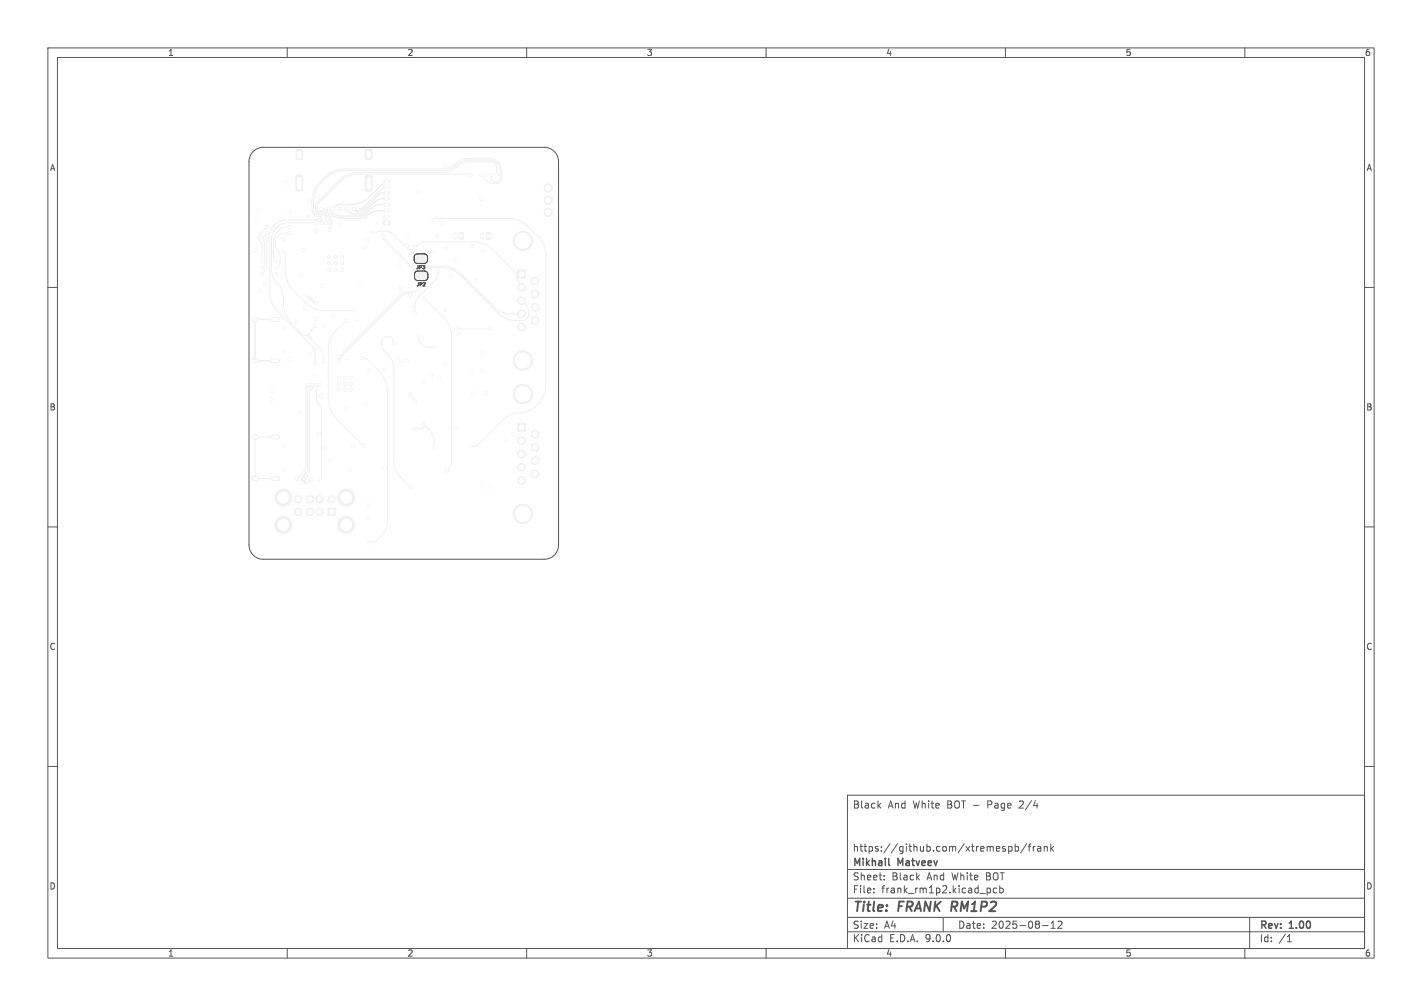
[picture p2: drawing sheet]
<svg xmlns="http://www.w3.org/2000/svg" width="297mm" height="210mm" viewBox="0 0 297 210" stroke-linecap="round" stroke-linejoin="round" font-family="sans-serif">
<g fill="#f0f0f0" stroke="#f0f0f0" stroke-width=".21">
<path d="M108.1 88.4h1.6v1.6h-1.6z"/>
<path d="M96 48.6h.6l.2 .1v1l-.1 .2-.8-.1z"/>
<path d="M76.5 36.7l.9-.1 .3 .2v2.7l-.3 .4h-.8l-.3-.3v-2.7z"/>
<path d="M76.4 31.4l.3-.2h.7l.2 .2 .1 1.6-.1 .3h-.9l-.3-.1z"/>
<path d="M61.9 31.4l.3-.2h.7l.2 .2 .1 1.6-.1 .3h-.9l-.3-.1z"/>
<path d="M62 36.7l.9-.1 .3 .2v2.7l-.3 .4h-.8l-.3-.3v-2.7z"/>
<path d="M101.6 48.6h.6l.2 .1 .1 1-.2 .2-.7-.1z"/>
<path d="M108.1 56.4h1.6v1.6h-1.6z"/>
<path d="M68.5 106.1h1.5v1.5h-1.5z"/>
<path d="M80.1 46.1h1.2l.1 .7-.2 .2-1-.1-.1-.2z"/>
<path d="M87 56.9l.8-.1v1.5h-.7l-.2-.3-.1-.7z"/>
<path d="M88.1 56.8l.7 .1 .3 .2v.8l-.3 .4h-.7z"/>
<path d="M86.9 53.4l.3-.1h.6v1.5l-.6-.1-.3-.1z"/>
<path d="M88.1 53.3h.6l.3 .3v.7l-.3 .4-.6 .1z"/>
<circle cx="71.5" cy="56.3" r=".3"/>
<circle cx="70.1" cy="56.3" r=".3"/>
<circle cx="68.7" cy="56.3" r=".3"/>
<circle cx="71.5" cy="54.9" r=".3"/>
<circle cx="70.1" cy="54.9" r=".3"/>
<circle cx="68.7" cy="54.9" r=".3"/>
<circle cx="71.5" cy="53.6" r=".3"/>
<circle cx="70.1" cy="53.6" r=".3"/>
<circle cx="68.7" cy="53.6" r=".3"/>
<circle cx="111.8" cy="98.9" r=".8"/>
<circle cx="109.2" cy="107.3" r="2"/>
<circle cx="111.8" cy="96.2" r=".8"/>
<circle cx="109.2" cy="82.3" r="2"/>
<circle cx="111.8" cy="93.4" r=".8"/>
<circle cx="111.8" cy="90.6" r=".8"/>
<circle cx="108.9" cy="100.3" r=".8"/>
<circle cx="108.9" cy="97.5" r=".8"/>
<circle cx="108.9" cy="94.8" r=".8"/>
<circle cx="108.9" cy="92" r=".8"/>
<circle cx="73.3" cy="78.9" r=".3"/>
<circle cx="73.3" cy="80.1" r=".3"/>
<circle cx="73.3" cy="81.4" r=".3"/>
<circle cx="72" cy="78.9" r=".3"/>
<circle cx="72" cy="80.1" r=".3"/>
<circle cx="72" cy="81.4" r=".3"/>
<circle cx="70.8" cy="78.9" r=".3"/>
<circle cx="70.8" cy="80.1" r=".3"/>
<circle cx="70.8" cy="81.4" r=".3"/>
<circle cx="114.5" cy="44.3" r=".85"/>
<circle cx="114.5" cy="41.8" r=".85"/>
<circle cx="114.5" cy="39.2" r=".85"/>
<circle cx="111.8" cy="66.9" r=".8"/>
<circle cx="109.2" cy="75.3" r="2"/>
<circle cx="111.8" cy="64.2" r=".8"/>
<circle cx="109.2" cy="50.3" r="2"/>
<circle cx="111.8" cy="61.4" r=".8"/>
<circle cx="111.8" cy="58.6" r=".8"/>
<circle cx="108.9" cy="68.3" r=".8"/>
<circle cx="108.9" cy="65.5" r=".8"/>
<circle cx="108.9" cy="62.8" r=".8"/>
<circle cx="108.9" cy="60" r=".8"/>
<circle cx="59.2" cy="103.9" r="1.75"/>
<circle cx="72.3" cy="103.9" r="1.75"/>
<circle cx="59.2" cy="109.6" r="1.75"/>
<circle cx="72.3" cy="109.6" r="1.75"/>
<circle cx="62.3" cy="104.2" r=".75"/>
<circle cx="64.8" cy="104.2" r=".75"/>
<circle cx="66.8" cy="104.2" r=".75"/>
<circle cx="69.3" cy="104.2" r=".75"/>
<circle cx="62.3" cy="106.9" r=".75"/>
<circle cx="64.8" cy="106.9" r=".75"/>
<circle cx="66.8" cy="106.9" r=".75"/>
<circle cx="107" cy="90.6" r=".3"/>
<circle cx="93" cy="64.7" r=".3"/>
<circle cx="100.9" cy="52.5" r=".3"/>
<circle cx="98.6" cy="51.3" r=".3"/>
<circle cx="93.2" cy="51.8" r=".3"/>
<circle cx="83.7" cy="60.1" r=".3"/>
<circle cx="64.3" cy="45.1" r=".3"/>
<circle cx="61.9" cy="67.3" r=".3"/>
<circle cx="96" cy="69.8" r=".3"/>
<circle cx="57.8" cy="57.2" r=".3"/>
<circle cx="59.2" cy="49.9" r=".3"/>
<circle cx="76.2" cy="51.6" r=".3"/>
<circle cx="95.2" cy="89.4" r=".3"/>
<circle cx="105.7" cy="91.9" r=".3"/>
<circle cx="66" cy="48.2" r=".3"/>
<circle cx="68.8" cy="48" r=".3"/>
<circle cx="66.2" cy="63.2" r=".3"/>
<circle cx="64.1" cy="61.7" r=".3"/>
<circle cx="80.1" cy="77.2" r=".3"/>
<circle cx="77.1" cy="77.4" r=".3"/>
<circle cx="69.5" cy="66" r=".3"/>
<circle cx="67.7" cy="68" r=".3"/>
<circle cx="90.3" cy="52.6" r=".3"/>
<circle cx="94.9" cy="54.5" r=".3"/>
<circle cx="92.4" cy="46.5" r=".3"/>
<circle cx="91.3" cy="49.2" r=".3"/>
<circle cx="95.4" cy="68.7" r=".3"/>
<circle cx="102.4" cy="68.7" r=".3"/>
<circle cx="91.4" cy="56.8" r=".3"/>
<circle cx="86.6" cy="65.3" r=".3"/>
<circle cx="82.2" cy="71.6" r=".3"/>
<circle cx="85.9" cy="101.8" r=".3"/>
<circle cx="90.1" cy="46.1" r=".3"/>
<circle cx="98.3" cy="93.2" r=".3"/>
<circle cx="88.7" cy="62.3" r=".3"/>
<circle cx="93.3" cy="98.3" r=".3"/>
<circle cx="62.6" cy="86.2" r=".3"/>
<circle cx="76" cy="93.2" r=".3"/>
<circle cx="56.8" cy="83.2" r=".35"/>
<circle cx="59.4" cy="98" r=".35"/>
<circle cx="59.4" cy="93.1" r=".35"/>
<circle cx="62" cy="100" r=".3"/>
<circle cx="63.5" cy="100" r=".3"/>
<circle cx="65" cy="100" r=".3"/>
<circle cx="66.8" cy="100" r=".3"/>
<circle cx="76.9" cy="113.3" r=".3"/>
<circle cx="86.8" cy="51.6" r=".3"/>
<circle cx="88.4" cy="53.1" r=".3"/>
<circle cx="85.7" cy="61.6" r=".3"/>
<circle cx="70.7" cy="74.5" r=".3"/>
<circle cx="70.8" cy="75.5" r=".3"/>
<circle cx="93" cy="34.6" r=".35"/>
<circle cx="59.8" cy="38.1" r=".35"/>
<circle cx="60.5" cy="44.1" r=".35"/>
<circle cx="100.4" cy="41.5" r=".35"/>
<circle cx="101.5" cy="36.4" r=".35"/>
<circle cx="85" cy="49" r=".35"/>
<circle cx="74.6" cy="66.6" r=".35"/>
<circle cx="64.7" cy="74" r=".35"/>
<circle cx="65.8" cy="78.6" r=".35"/>
<circle cx="83.4" cy="55.5" r=".35"/>
<circle cx="73.8" cy="93.2" r=".35"/>
<circle cx="80.3" cy="97.6" r=".35"/>
<circle cx="73" cy="98.1" r=".35"/>
<circle cx="76.7" cy="50.1" r=".35"/>
<circle cx="67.2" cy="82.7" r=".35"/>
<circle cx="101.5" cy="82.1" r=".35"/>
<circle cx="65.9" cy="66.5" r=".35"/>
<circle cx="63.7" cy="64.3" r=".35"/>
<circle cx="100.8" cy="100.8" r=".35"/>
<circle cx="102" cy="101.7" r=".35"/>
<circle cx="67.8" cy="93.6" r=".35"/>
<circle cx="66.5" cy="90.6" r=".35"/>
<circle cx="72.5" cy="74.7" r=".35"/>
<circle cx="75.3" cy="59.5" r=".35"/>
<circle cx="71.1" cy="46.9" r=".3"/>
<circle cx="54" cy="44" r=".35"/>
<circle cx="53.4" cy="46.1" r=".35"/>
<circle cx="53.2" cy="52.3" r=".35"/>
<circle cx="72.3" cy="85.3" r=".35"/>
<circle cx="76.4" cy="84.3" r=".35"/>
<circle cx="62.8" cy="57.4" r=".35"/>
<circle cx="63.4" cy="52.3" r=".35"/>
<circle cx="67.2" cy="59.7" r=".35"/>
<circle cx="100.8" cy="73.6" r=".35"/>
<circle cx="100.8" cy="77.4" r=".35"/>
<circle cx="87.5" cy="40.2" r=".35"/>
<circle cx="56.8" cy="81.7" r=".35"/>
<circle cx="68.9" cy="96.3" r=".35"/>
<circle cx="98.7" cy="82.2" r=".35"/>
<circle cx="93" cy="75.8" r=".35"/>
<circle cx="76.9" cy="108" r=".35"/>
<circle cx="76.9" cy="105.5" r=".35"/>
<circle cx="60.3" cy="75" r=".35"/>
<circle cx="88.5" cy="79.8" r=".35"/>
<circle cx="83.9" cy="76" r=".35"/>
<circle cx="84.9" cy="75.4" r=".35"/>
<circle cx="83.1" cy="74.6" r=".35"/>
<circle cx="90.1" cy="78.4" r=".35"/>
<circle cx="98.4" cy="77.4" r=".35"/>
<circle cx="94.3" cy="57.4" r=".35"/>
<circle cx="99.3" cy="58.7" r=".35"/>
<circle cx="71" cy="43.7" r=".3"/>
<circle cx="55.3" cy="59.3" r=".3"/>
<circle cx="59.4" cy="68.5" r=".35"/>
<circle cx="54.2" cy="60.7" r=".35"/>
<circle cx="59.3" cy="73.5" r=".35"/>
<circle cx="64.5" cy="42" r=".35"/>
<circle cx="66.3" cy="40.9" r=".35"/>
<circle cx="67.6" cy="75.4" r=".3"/>
<circle cx="65.8" cy="68.1" r=".3"/>
<circle cx="65.9" cy="46.5" r=".3"/>
<circle cx="66.6" cy="46" r=".3"/>
<circle cx="65.9" cy="75.9" r=".3"/>
<circle cx="65.8" cy="72.8" r=".3"/>
<circle cx="85" cy="51.4" r=".3"/>
<circle cx="77.8" cy="48.5" r=".3"/>
<circle cx="80" cy="49.3" r=".3"/>
<circle cx="83.4" cy="53.1" r=".3"/>
<circle cx="102.7" cy="36.5" r=".3"/>
<circle cx="68.1" cy="46.5" r=".3"/>
<circle cx="69" cy="47.1" r=".3"/>
<circle cx="98.3" cy="36.5" r=".3"/>
<circle cx="100.4" cy="36.5" r=".3"/>
<circle cx="67.2" cy="46.6" r=".3"/>
<circle cx="68.8" cy="46.4" r=".3"/>
<circle cx="103.8" cy="36.5" r=".3"/>
<circle cx="90.9" cy="72.5" r=".3"/>
<circle cx="87.5" cy="70.2" r=".3"/>
<circle cx="68.7" cy="43.6" r=".3"/>
<circle cx="69.5" cy="43.6" r=".3"/>
<circle cx="73.9" cy="43.6" r=".3"/>
<circle cx="74.7" cy="43.6" r=".3"/>
<circle cx="67.1" cy="43.6" r=".3"/>
<circle cx="72.3" cy="43.6" r=".3"/>
<circle cx="90.7" cy="93.4" r=".3"/>
<circle cx="86.5" cy="89.5" r=".3"/>
<circle cx="88.5" cy="88.6" r=".3"/>
<circle cx="72.2" cy="67" r=".3"/>
<circle cx="64.5" cy="80.4" r=".3"/>
<circle cx="66" cy="80.3" r=".3"/>
<circle cx="65.2" cy="80.3" r=".3"/>
<circle cx="66.7" cy="80.3" r=".3"/>
<circle cx="85.6" cy="82.3" r=".3"/>
<circle cx="86.7" cy="83.9" r=".3"/>
<circle cx="75.5" cy="74.8" r=".3"/>
<circle cx="55.7" cy="48.6" r=".3"/>
<circle cx="54.7" cy="55.9" r=".3"/>
<circle cx="55.7" cy="47.4" r=".3"/>
<circle cx="54.7" cy="54.6" r=".3"/>
<circle cx="54.7" cy="57.2" r=".3"/>
<circle cx="55.7" cy="49.9" r=".3"/>
<circle cx="60.5" cy="48.6" r=".3"/>
<circle cx="57.8" cy="55.9" r=".3"/>
<circle cx="60.5" cy="47.4" r=".3"/>
<circle cx="57.8" cy="54.6" r=".3"/>
<circle cx="91.8" cy="78.9" r=".35"/>
<circle cx="74" cy="64.9" r=".3"/>
<circle cx="59.2" cy="52.5" r=".3"/>
</g>
<path d="M53 66.7h.6M53 75.3h.6M56.9 66.7h1.1M56.9 75.3h1.1M53 91.3h.6M53 99.9h.6M56.9 91.3h1.1M56.9 99.9h1.1" fill="none" stroke="#f0f0f0" stroke-width="1"/>
<path d="M80.5 37.8h.5M80.5 39h.5M80.5 40.3h.5M80.5 41.5h.5M80.5 42.8h.5M80.5 44h.5M80.5 45.3h.5M95.1 49v.5M100.8 49v.5" fill="none" stroke="#f0f0f0" stroke-width=".9"/>
<g fill="none" stroke="#f0f0f0" stroke-width=".21">
<path d="M98.3 36.5l-.3-.2h-23a5.7 5.7 0 0 0-4 1.7l-4.3 4.3-.4 .7v1.1l1.6 .2 1.2 1.2 .2 1-.3 .6M100.4 36.5l1.3 1.2a2.23 2.23 0 0 0 2.8 .3l.3-.6v-1.7a2.67 2.67 0 0 0-2.4-2.7h-4.7a4.4 4.4 0 0 0-3.2 1.6l-1.2 .6-1 .1h-20.5a6.3 6.3 0 0 0-5 2.6 5.7 5.7 0 0 0-1.6 4.1v1.8a1.39 1.39 0 0 0 1.3 1.4h.4l.3 .2v1.2M102.7 36.5v1.2l.3 .3h.6a.85 .85 0 0 0 .9-.9v-1.4a2.34 2.34 0 0 0-2.1-2.3h-4.5a4.4 4.4 0 0 0-3.2 1.5l-1.2 .6-1 .1h-20.5a7.2 7.2 0 0 0-6.5 5.9l.1 2.8 .6 .5 1 .1a.85 .85 0 0 1 .9 .8v.8M103.8 36.5v-1.4a1.37 1.37 0 0 0-1.4-1.3h-4.4a4.4 4.4 0 0 0-3.2 1.5l-1.2 .6-1 .1h-17.7a5.7 5.7 0 0 0-4.1 1.7l-4.5 4.5-.3 .6-.1 1.1 .1 .4 .4 .2h1l.6 .3 .7 .8 .1 .8M55.3 54.4h.1M55.7 47.4l-1.1 1.1a1.7 1.7 0 0 0 .1 2.4v3.7M55.7 47.4h.1M55.7 50.1v5.6l-.3 .7-.7 .8M55.7 48.6l-.8 1.2 .4 .9v4.2l-.1 .5-.5 .5M59.2 52.5l.4 .6v3.5a5.7 5.7 0 0 0 1.7 4.1l2.5 2.5a5.7 5.7 0 0 0 4 1.7h6.2M60.5 47.4h.1M60.5 47.4h-1.1a3.4 3.4 0 0 0-2.3 3.1v3.5l.3 .4 .4 .2"/>
<path d="M60.5 48.6l-1 .1a2.12 2.12 0 0 0-2 2.7l.2 .6 .7 .9 .1 .6v1.4l-.7 1M65.7 45.9h.1M65.9 46.5h-5.7a3.5 3.5 0 0 0-3.5 3.5v6.3a4.8 4.8 0 0 0 1.7 3.5 5.6 5.6 0 0 1 .8 4.1 5.7 5.7 0 0 0 1.7 3.5l2.3 2.4 .6 .2M66.6 46l-6.8-.1a3.4 3.4 0 0 0-3.4 3.4v11.8a5.7 5.7 0 0 0 1.6 4l6.8 6.8a3.5 3.5 0 0 1 1 2.4v1.4l.1 .2M66.8 41.7h.1M77.8 48.5h.8l.5-.2h1.2a3 3 0 0 1 2.1 .8l4.9 4.9M80 49.3l.2 .6 7.1 7.2M86.8 51.6l.8-.7 .9-.4h10.4a5.7 5.7 0 0 1 4.1 1.7l4.5 4.5 .3 .6 .2 1 .8 .9 .1 .5M87.3 54.3l.8 .9 .7 .3h3.5a5.7 5.7 0 0 1 4.1 1.7l6.8 6.9a5.1 5.1 0 0 0 3.6 1.4h2.1M87.6 56.2l-.3 .5v.9M88.3 55.9h3.9a5.7 5.7 0 0 1 4 1.7l7.9 7.8a5 5 0 0 0 3.5 1.5h1.6a1.27 1.27 0 0 0 1.2-1.3 2.39 2.39 0 0 0-.6-2l-.9-.8M88.4 53.1h.1"/>
<path d="M88.4 53.1v.8M88.6 57.6l-.1 1.4-.5 1M90.1 46v.1M90.1 46l.3-.3 .4-.1h15.4a5.7 5.7 0 0 1 4.1 1.7l2 2.1a5.7 5.7 0 0 1 1.7 4v27a6 6 0 0 1-6.3 5.8l-1.2 .4-1.1 .7-5.6 5.6-.6 .3h-.9M91.4 56.8v.8l-.2 .6-3.7 3.6a3.1 3.1 0 0 0-.9 2.2v1.3M63.8 70l.7 .3M64.5 70.3l2.8 2.9 .2 .8 .1 1.4M64.5 69.8l-.2 .2 .2 .3M64.5 69.8l-.7 .2M65.8 68.1l-1.3 1.7M72.2 67l-1.9 2a5.7 5.7 0 0 0-1.7 4v10.4a5.7 5.7 0 0 0 1.7 4l5.7 5.8M75.5 74.8l1.1 .2 2.7 2.6a5.7 5.7 0 0 1 1.6 4.1v27a4.4 4.4 0 0 1-1.2 3.1l-1.2 1.1-1.6 .4"/>
<path d="M82.2 71.6l-.1-.5a.86 .86 0 0 0-.9-.8h-.5a1.1 1.1 0 0 0-1.1 1.1l.1 .9 .4 .7a5.2 5.2 0 0 1 2.1 4.1v18.8a5.7 5.7 0 0 0 1.7 4l2 1.9M85.7 61.6h-.1a1.01 1.01 0 0 0-1.5 0l-12.8 12.8-.5 1.1M87.5 70.2v.5a2.09 2.09 0 0 0 2.1 1.8h1.3M87.8 60.1a2.7 2.7 0 0 1-1.9 .8h-1.3l-.6 .3-13.3 13.3M88.7 62.3h.1M88.7 62.3l3.9 4a5.7 5.7 0 0 1 1.7 4v26.3l-.2 .8-.8 .9M95.4 68.7h.1M95.4 68.7h7M57.4 91.3h-4.1v8.6h4.1M64.5 80.4l-.5 .4-.1 .5v15.4a3.2 3.2 0 0 1-.9 2.3l-1 1M65.2 80.4l-.7 .8-.2 .7-.1 15.8-.2 .9-.9 1-.1 .4 .2 .4 .5 .1-.2 .3 .1 .1 .6-.1 .8-.8M65.2 80.3v.1"/>
<path d="M66 80.3v.1M66 80.4l-1.1 1.1-.3 1v15.8l-.2 .7-.9 1M66.7 80.3l-.6 .9v2l.2 .8 .7 1 .1 .7v13.6l-.3 .7M85.6 82.3l1 1.1 .1 .5M86.5 89.5l1.6-.1 .3-.3 .1-.5 1.2 1.2a3.3 3.3 0 0 1 1 2.3v1.3"/>
</g>
<path d="M79.8 38.5h.1M80.5 39l-.6 .2-4.1 4.2-.5 .2h-.6M80.5 37.8l-3.2 3.2a5.7 5.7 0 0 1-4.1 1.7l-2.6 .1-.4 .2-.7 .6M67.1 43.6l.8 .1 .9 .9a3.3 3.3 0 0 0 2.4 1l4.4-.1 .9-.3a3.7 3.7 0 0 1 2.7-1.2h1.6M68.7 43.6h.1M73.9 43.6h.1M78.8 41h.1M80.8 42.8l-1.3-.1a2.94 2.94 0 0 0-2 .9l-1.3 1.2-1.1 .3-4.6-.1-.7-.3-1.1-1.1M80.8 41.5h-1.3l-.8 .3-2.5 2.5-.7 .3h-1.9l-.5-.3-.8-.7M80.8 40.3h-.9l-.6 .2-3.2 3.2a1.54 1.54 0 0 1-1.8 .4l-.4-.5M57.4 66.7h-4.1v8.6h4.1" fill="none" stroke="#f0f0f0" stroke-width=".3"/>
<path d="M64.1 61.7l1.4 1.4 .7 .1" fill="none" stroke="#f0f0f0" stroke-width=".4"/>
<g fill="#fff" stroke="#fff" stroke-width=".21">
<circle cx="107" cy="90.6" r=".17"/>
<circle cx="93" cy="64.7" r=".17"/>
<circle cx="100.9" cy="52.5" r=".18"/>
<circle cx="98.6" cy="51.3" r=".18"/>
<circle cx="93.2" cy="51.8" r=".17"/>
<circle cx="83.7" cy="60.1" r=".18"/>
<circle cx="64.3" cy="45.1" r=".17"/>
<circle cx="61.9" cy="67.3" r=".17"/>
<circle cx="96" cy="69.8" r=".17"/>
<circle cx="57.8" cy="57.2" r=".17"/>
<circle cx="59.2" cy="49.9" r=".17"/>
<circle cx="76.2" cy="51.6" r=".17"/>
<circle cx="95.2" cy="89.4" r=".18"/>
<circle cx="105.7" cy="91.9" r=".17"/>
<circle cx="66" cy="48.2" r=".17"/>
<circle cx="68.8" cy="48" r=".17"/>
<circle cx="66.2" cy="63.2" r=".17"/>
<circle cx="64.1" cy="61.7" r=".17"/>
<circle cx="80.1" cy="77.2" r=".17"/>
<circle cx="77.1" cy="77.4" r=".18"/>
<circle cx="69.5" cy="66" r=".18"/>
<circle cx="67.7" cy="68" r=".17"/>
<circle cx="90.3" cy="52.6" r=".17"/>
<circle cx="94.9" cy="54.5" r=".17"/>
<circle cx="92.4" cy="46.5" r=".17"/>
<circle cx="91.3" cy="49.2" r=".17"/>
<circle cx="95.4" cy="68.7" r=".18"/>
<circle cx="102.4" cy="68.7" r=".17"/>
<circle cx="91.4" cy="56.8" r=".17"/>
<circle cx="86.6" cy="65.3" r=".17"/>
<circle cx="82.2" cy="71.6" r=".17"/>
<circle cx="85.9" cy="101.8" r=".17"/>
<circle cx="90.1" cy="46.1" r=".18"/>
<circle cx="98.3" cy="93.2" r=".17"/>
<circle cx="88.7" cy="62.3" r=".17"/>
<circle cx="93.3" cy="98.3" r=".17"/>
<circle cx="62.6" cy="86.2" r=".18"/>
<circle cx="76" cy="93.2" r=".17"/>
<circle cx="56.8" cy="83.2" r=".25"/>
<circle cx="59.4" cy="98" r=".25"/>
<circle cx="59.4" cy="93.1" r=".25"/>
<circle cx="62" cy="100" r=".17"/>
<circle cx="63.5" cy="100" r=".18"/>
<circle cx="65" cy="100" r=".17"/>
<circle cx="66.8" cy="100" r=".17"/>
<circle cx="76.9" cy="113.3" r=".17"/>
<circle cx="86.8" cy="51.6" r=".17"/>
<circle cx="88.4" cy="53.1" r=".17"/>
<circle cx="85.7" cy="61.6" r=".17"/>
<circle cx="70.7" cy="74.5" r=".18"/>
<circle cx="70.8" cy="75.5" r=".18"/>
<circle cx="93" cy="34.6" r=".25"/>
<circle cx="59.8" cy="38.1" r=".25"/>
<circle cx="60.5" cy="44.1" r=".25"/>
<circle cx="100.4" cy="41.5" r=".25"/>
<circle cx="101.5" cy="36.4" r=".25"/>
<circle cx="85" cy="49" r=".25"/>
<circle cx="74.6" cy="66.6" r=".25"/>
<circle cx="64.7" cy="74" r=".25"/>
<circle cx="65.8" cy="78.6" r=".25"/>
<circle cx="83.4" cy="55.5" r=".25"/>
<circle cx="73.8" cy="93.2" r=".25"/>
<circle cx="80.3" cy="97.6" r=".25"/>
<circle cx="73" cy="98.1" r=".25"/>
<circle cx="76.7" cy="50.1" r=".25"/>
<circle cx="67.2" cy="82.7" r=".25"/>
<circle cx="101.5" cy="82.1" r=".25"/>
<circle cx="65.9" cy="66.5" r=".25"/>
<circle cx="63.7" cy="64.3" r=".25"/>
<circle cx="100.8" cy="100.8" r=".25"/>
<circle cx="102" cy="101.7" r=".25"/>
<circle cx="67.8" cy="93.6" r=".25"/>
<circle cx="66.5" cy="90.6" r=".25"/>
<circle cx="72.5" cy="74.7" r=".25"/>
<circle cx="75.3" cy="59.5" r=".25"/>
<circle cx="71.1" cy="46.9" r=".18"/>
<circle cx="54" cy="44" r=".25"/>
<circle cx="53.4" cy="46.1" r=".25"/>
<circle cx="53.2" cy="52.3" r=".25"/>
<circle cx="72.3" cy="85.3" r=".25"/>
<circle cx="76.4" cy="84.3" r=".25"/>
<circle cx="62.8" cy="57.4" r=".25"/>
<circle cx="63.4" cy="52.3" r=".25"/>
<circle cx="67.2" cy="59.7" r=".25"/>
<circle cx="100.8" cy="73.6" r=".25"/>
<circle cx="100.8" cy="77.4" r=".25"/>
<circle cx="87.5" cy="40.2" r=".25"/>
<circle cx="56.8" cy="81.7" r=".25"/>
<circle cx="68.9" cy="96.3" r=".25"/>
<circle cx="98.7" cy="82.2" r=".25"/>
<circle cx="93" cy="75.8" r=".25"/>
<circle cx="76.9" cy="108" r=".25"/>
<circle cx="76.9" cy="105.5" r=".25"/>
<circle cx="60.3" cy="75" r=".25"/>
<circle cx="88.5" cy="79.8" r=".25"/>
<circle cx="83.9" cy="76" r=".25"/>
<circle cx="84.9" cy="75.4" r=".25"/>
<circle cx="83" cy="74.6" r=".25"/>
<circle cx="90.1" cy="78.4" r=".25"/>
<circle cx="98.4" cy="77.4" r=".25"/>
<circle cx="94.3" cy="57.4" r=".25"/>
<circle cx="99.3" cy="58.7" r=".25"/>
<circle cx="71" cy="43.7" r=".17"/>
<circle cx="55.3" cy="59.3" r=".17"/>
<circle cx="59.4" cy="68.5" r=".25"/>
<circle cx="54.2" cy="60.7" r=".25"/>
<circle cx="59.3" cy="73.5" r=".25"/>
<circle cx="64.5" cy="42" r=".25"/>
<circle cx="66.3" cy="40.9" r=".25"/>
<circle cx="67.6" cy="75.4" r=".17"/>
<circle cx="65.8" cy="68.1" r=".17"/>
<circle cx="65.9" cy="46.5" r=".18"/>
<circle cx="66.6" cy="46" r=".17"/>
<circle cx="65.9" cy="75.9" r=".17"/>
<circle cx="65.8" cy="72.8" r=".18"/>
<circle cx="85" cy="51.4" r=".17"/>
<circle cx="77.8" cy="48.5" r=".17"/>
<circle cx="80" cy="49.3" r=".17"/>
<circle cx="83.4" cy="53.1" r=".17"/>
<circle cx="102.7" cy="36.5" r=".17"/>
<circle cx="68.1" cy="46.5" r=".17"/>
<circle cx="69" cy="47.1" r=".17"/>
<circle cx="98.3" cy="36.5" r=".18"/>
<circle cx="100.4" cy="36.5" r=".17"/>
<circle cx="67.2" cy="46.6" r=".17"/>
<circle cx="68.8" cy="46.4" r=".17"/>
<circle cx="103.8" cy="36.5" r=".17"/>
<circle cx="90.9" cy="72.5" r=".17"/>
<circle cx="87.5" cy="70.2" r=".17"/>
<circle cx="68.7" cy="43.6" r=".17"/>
<circle cx="69.5" cy="43.6" r=".17"/>
<circle cx="73.9" cy="43.6" r=".17"/>
<circle cx="74.7" cy="43.6" r=".17"/>
<circle cx="67.1" cy="43.6" r=".17"/>
<circle cx="72.3" cy="43.6" r=".17"/>
<circle cx="90.7" cy="93.4" r=".17"/>
<circle cx="86.5" cy="89.5" r=".17"/>
<circle cx="88.5" cy="88.6" r=".17"/>
<circle cx="72.2" cy="67" r=".17"/>
<circle cx="64.5" cy="80.4" r=".18"/>
<circle cx="66" cy="80.3" r=".17"/>
<circle cx="65.2" cy="80.3" r=".17"/>
<circle cx="66.7" cy="80.3" r=".17"/>
<circle cx="85.6" cy="82.3" r=".17"/>
<circle cx="86.7" cy="83.9" r=".17"/>
<circle cx="75.5" cy="74.8" r=".18"/>
<circle cx="55.7" cy="48.6" r=".17"/>
<circle cx="54.7" cy="55.9" r=".17"/>
<circle cx="55.7" cy="47.4" r=".17"/>
<circle cx="54.7" cy="54.6" r=".17"/>
<circle cx="54.7" cy="57.2" r=".17"/>
<circle cx="55.7" cy="49.9" r=".17"/>
<circle cx="60.5" cy="48.6" r=".17"/>
<circle cx="57.8" cy="55.9" r=".17"/>
<circle cx="60.5" cy="47.4" r=".17"/>
<circle cx="57.8" cy="54.6" r=".17"/>
<circle cx="91.8" cy="78.9" r=".25"/>
<circle cx="74" cy="64.9" r=".17"/>
<circle cx="59.2" cy="52.5" r=".17"/>
<circle cx="71.5" cy="56.3" r=".12"/>
<circle cx="70.1" cy="56.3" r=".12"/>
<circle cx="68.7" cy="56.3" r=".13"/>
<circle cx="71.5" cy="54.9" r=".12"/>
<circle cx="70.1" cy="54.9" r=".12"/>
<circle cx="68.7" cy="54.9" r=".13"/>
<circle cx="71.5" cy="53.6" r=".12"/>
<circle cx="70.1" cy="53.6" r=".12"/>
<circle cx="68.7" cy="53.6" r=".13"/>
<circle cx="84.3" cy="32.3" r=".35"/>
<circle cx="86" cy="32.3" r=".35"/>
<circle cx="96.6" cy="32.1" r=".5"/>
<circle cx="104.6" cy="32.1" r=".5"/>
<circle cx="53.5" cy="40.9" r=".35"/>
<circle cx="53.5" cy="39.2" r=".35"/>
<circle cx="111.8" cy="98.9" r=".5"/>
<circle cx="109.2" cy="107.3" r="1.6"/>
<circle cx="111.8" cy="96.2" r=".5"/>
<circle cx="109.2" cy="82.3" r="1.6"/>
<circle cx="111.8" cy="93.4" r=".5"/>
<circle cx="111.8" cy="90.6" r=".5"/>
<circle cx="108.9" cy="100.3" r=".5"/>
<circle cx="108.9" cy="97.5" r=".5"/>
<circle cx="108.9" cy="94.8" r=".5"/>
<circle cx="108.9" cy="92" r=".5"/>
<circle cx="108.9" cy="89.2" r=".5"/>
<circle cx="56.9" cy="92.7" r=".32"/>
<circle cx="56.9" cy="98.5" r=".32"/>
<circle cx="95.1" cy="49.3" r=".3"/>
<circle cx="96.4" cy="49.3" r=".3"/>
<circle cx="53.9" cy="85.5" r=".43"/>
<circle cx="53.9" cy="82.5" r=".43"/>
<circle cx="99.3" cy="107.9" r=".8"/>
<circle cx="99.3" cy="114.9" r=".8"/>
<circle cx="100.8" cy="49.3" r=".3"/>
<circle cx="102" cy="49.3" r=".3"/>
<circle cx="113.7" cy="33.7" r="1.35"/>
<circle cx="55" cy="113.7" r="1.35"/>
<circle cx="73.3" cy="78.9" r=".18"/>
<circle cx="73.3" cy="80.1" r=".18"/>
<circle cx="73.3" cy="81.4" r=".18"/>
<circle cx="72" cy="78.9" r=".17"/>
<circle cx="72" cy="80.1" r=".18"/>
<circle cx="72" cy="81.4" r=".17"/>
<circle cx="70.8" cy="78.9" r=".17"/>
<circle cx="70.8" cy="80.1" r=".18"/>
<circle cx="70.8" cy="81.4" r=".17"/>
<circle cx="56.9" cy="68.1" r=".32"/>
<circle cx="56.9" cy="73.9" r=".32"/>
<circle cx="114.5" cy="44.3" r=".5"/>
<circle cx="114.5" cy="41.8" r=".5"/>
<circle cx="114.5" cy="39.2" r=".5"/>
<circle cx="55" cy="33.7" r="1.35"/>
<circle cx="111.8" cy="66.9" r=".5"/>
<circle cx="109.2" cy="75.3" r="1.6"/>
<circle cx="111.8" cy="64.2" r=".5"/>
<circle cx="109.2" cy="50.3" r="1.6"/>
<circle cx="111.8" cy="61.4" r=".5"/>
<circle cx="111.8" cy="58.6" r=".5"/>
<circle cx="108.9" cy="68.3" r=".5"/>
<circle cx="108.9" cy="65.5" r=".5"/>
<circle cx="108.9" cy="62.8" r=".5"/>
<circle cx="108.9" cy="60" r=".5"/>
<circle cx="108.9" cy="57.2" r=".5"/>
<circle cx="59.2" cy="103.9" r="1.15"/>
<circle cx="72.3" cy="103.9" r="1.15"/>
<circle cx="59.2" cy="109.6" r="1.15"/>
<circle cx="72.3" cy="109.6" r="1.15"/>
<circle cx="62.3" cy="104.2" r=".46"/>
<circle cx="64.8" cy="104.2" r=".46"/>
<circle cx="66.8" cy="104.2" r=".46"/>
<circle cx="69.3" cy="104.2" r=".46"/>
<circle cx="62.3" cy="106.9" r=".46"/>
<circle cx="64.8" cy="106.9" r=".46"/>
<circle cx="66.8" cy="106.9" r=".46"/>
<circle cx="69.3" cy="106.9" r=".46"/>
<circle cx="79.5" cy="115.2" r=".35"/>
<circle cx="77.8" cy="115.2" r=".35"/>
<circle cx="89" cy="107.9" r=".8"/>
<circle cx="89" cy="114.9" r=".8"/>
<circle cx="113.7" cy="113.7" r="1.35"/>
<circle cx="80.8" cy="37.7" r=".3"/>
<circle cx="80.8" cy="39" r=".3"/>
<circle cx="80.8" cy="40.2" r=".3"/>
<circle cx="80.8" cy="41.5" r=".3"/>
<circle cx="80.8" cy="42.7" r=".3"/>
<circle cx="80.8" cy="44" r=".3"/>
<circle cx="80.8" cy="45.3" r=".3"/>
<circle cx="80.8" cy="46.5" r=".3"/>
</g>
<path d="M53 66.7h.6M53 75.3h.6M56.9 66.7h1.1M56.9 75.3h1.1M53 91.3h.6M53 99.9h.6M56.9 91.3h1.1M56.9 99.9h1.1" fill="none" stroke="#fff" stroke-width=".6"/>
<path d="M62.5 31.9v.8M62.5 37.3v1.8M77 31.9v.8M77 37.3v1.8" fill="none" stroke="#fff" stroke-width=".9"/>
<path d="M86.7 53.2l.4-.2h1.5a.7 .7 0 0 1 .7 .7v.6a.7 .7 0 0 1-.7 .7h-1.4a.7 .7 0 0 1-.7-.7v-.7zM87.3 56.6a.7 .7 0 0 0-.7 .7v.6a.7 .7 0 0 0 .7 .7h1.4a.7 .7 0 0 0 .7-.7v-.6a.7 .7 0 0 0-.7-.7" fill="none" stroke="#000" stroke-width=".21"/>
<g fill="none" stroke="#575757" stroke-width=".21">
<path d="M10 10h277v190h-277zM12 12h273v186h-273zM60 10v2M110 10v2M160 10v2M210 10v2M260 10v2M52.9 31.6a3 3 0 0 1 2.1-.8h58.7a3 3 0 0 1 3 3v80a3 3 0 0 1-3 3h-58.7a3 3 0 0 1-3-3v-80a3 3 0 0 1 .9-2.2zM10 60h2M285 60h2M10 110h2M285 110h2"/>
<path d="M10 160h2M177 166h108v32h-108zM183.5 168.1l.5 .6M184 167.7l-.6 .6M210.7 176.8l.4-.1 .3 .3-.2 .6h-.5M212 176.8l.5-.1 .2 .3-.1 .6h-.6M212 176.2v1.5M214.5 176.1l-1.3 2M214.7 176.7h.6M215.3 176.2l-.3 .2v1.3M215.8 176.7v1M216.2 176.7l-.4 .3"/>
<path d="M216.7 176.8h.6l.1 .9M217.4 177.1h-.5l-.2 .2 .2 .4 .5-.1M218.1 176.8l.2-.1 .4 .1v.9M218.1 176.7v1M219.5 176.2v1.5M219.6 177.1l.4 .6M220 176.7l-.5 .6M285 160h2M60 198v2M110 198v2M160 198v2M177 194.5h108"/>
<path d="M177 191.5h108M177 187.5h108M177 181.5h108M182.5 186.3v.1M182.5 185.5v.1M184.7 183.6v.1M184.7 182.8v.1M197 191.5v3M206.3 185.4h.3l.3 .3-.1 .6-.5 .1M208.2 185.5l-.5-.1-.2 .3 .1 .6h.6M208.8 185.5l.4-.1 .3 .3-.1 .6h-.6M208.8 184.9v1.5"/>
<path d="M210 198v2M217.7 193.2h1.2M219.5 193.8h.9M219.5 192.7l.5-.4v1.5M221 192.4l.5-.1 .3 .4-.9 1.1h.9M260 198v2M261 191.5v6.5M268.9 196.6h.8M269 195.5l.3-.4v1.5"/>
</g>
<path d="M185.6 180.5l.2 .2" fill="none" stroke="#575757" stroke-width=".3"/>
<g font-size="2.8" fill="#575757">
<text x="178" y="190.9">Title:</text>
<text x="187.7" y="190.9">FRANK RM1P2</text>
</g>
<g font-size="2.1" fill="#575757">
<text x="178" y="169">Black</text>
<text x="185.4" y="169">And</text>
<text x="190.7" y="169">White</text>
<text x="198" y="169">BOT -</text>
<text x="206.6" y="169">Page</text>
<text x="213.4" y="169">2/4</text>
<text x="178" y="178">https://github.com/xtremespb/frank</text>
<text x="178" y="184">Sheet:</text>
<text x="178" y="181.2">Mikhail</text>
<text x="186.2" y="184">Black</text>
<text x="187.6" y="181.2">Matveev</text>
<text x="193.7" y="184">And</text>
<text x="199" y="184">White</text>
<text x="206.2" y="184">BOT</text>
<text x="178" y="186.7">File:</text>
<text x="184.1" y="186.7">frank_rm1p2.kicad_pcb</text>
<text x="178" y="196.9">KiCad</text>
<text x="178" y="194.1">Size:</text>
<text x="184.7" y="194.1">A4</text>
<text x="185.7" y="196.9">E.D.A.</text>
<text x="193.3" y="196.9">9.0.0</text>
<text x="200" y="194.1">Date:</text>
<text x="207" y="194.1">2025-08-12</text>
<text x="263" y="194.3">Rev:</text>
<text x="263" y="196.9">Id:</text>
<text x="267.1" y="196.9">/1</text>
<text x="269.4" y="194.3">1.00</text>
</g>
<g font-size="1.8" fill="#575757">
<text x="35" y="11.9">1</text>
<text x="85" y="11.9">2</text>
<text x="135" y="11.9">3</text>
<text x="185" y="11.9">4</text>
<text x="235" y="11.9">5</text>
<text x="285" y="11.9">6</text>
<text x="10.3" y="35.9">A</text>
<text x="285.4" y="35.9">A</text>
<text x="10.3" y="85.9">B</text>
<text x="285.3" y="85.9">B</text>
<text x="10.3" y="135.9">C</text>
<text x="285.3" y="135.9">C</text>
<text x="10.3" y="185.9">D</text>
<text x="285.3" y="185.9">D</text>
<text x="35" y="199.9">1</text>
<text x="85" y="199.9">2</text>
<text x="135" y="199.9">3</text>
<text x="185" y="199.9">4</text>
<text x="235" y="199.9">5</text>
<text x="285" y="199.9">6</text>
</g>
<g font-size="1">
<text x="86.8" y="56.4">JP3</text>
<text x="86.9" y="59.9">JP2</text>
</g>
</svg>
